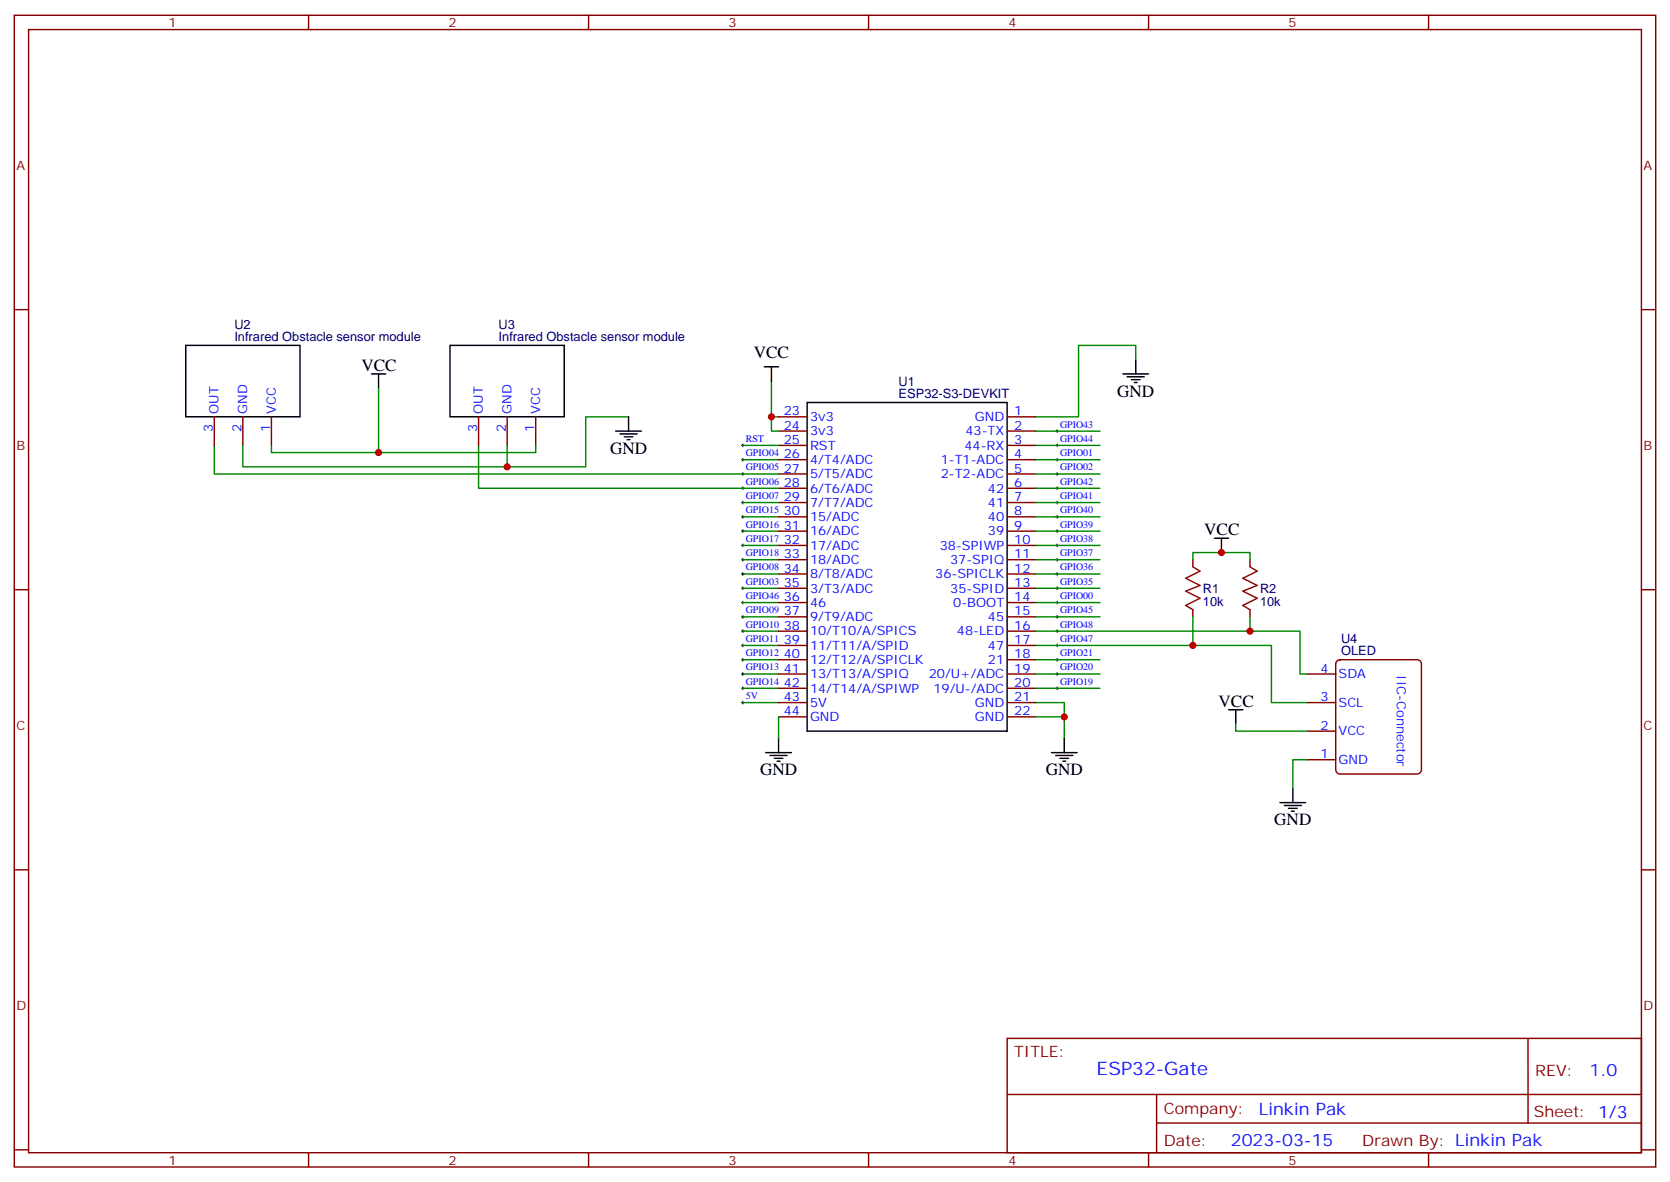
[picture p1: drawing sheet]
<svg xmlns="http://www.w3.org/2000/svg" width="412mm" height="292mm" viewBox="0 0 412 292" stroke-linecap="round" stroke-linejoin="round" font-family="sans-serif">
<g fill="none" stroke="#870000" stroke-width=".35">
<path d="M3.5 3.8h405.4v284.3h-405.4zM7.1 7.3h398.2v277.3h-398.2zM76.2 3.8v3.5M145.3 3.8v3.5M214.5 3.8v3.5M283.6 3.8v3.5M352.8 3.8v3.5M3.5 76.4h3.6M405.3 76.4h3.6M52.9 102.9v7.1M60 102.9v7.1M67 102.9v7.1"/>
<path d="M118.2 102.9v7.1M125.2 102.9v7.1M132.3 102.9v7.1M192.3 102.9h7M192.3 106.4h7M192.3 110h7M192.3 113.5h7M192.3 117h7M248.7 102.9h7.1M248.7 106.4h7.1M248.7 110h7.1M248.7 113.5h7.1"/>
<path d="M248.7 117h7.1M192.3 120.5h7M192.3 124.1h7M192.3 127.6h7M192.3 131.1h7M192.3 134.7h7M192.3 138.2h7M248.7 120.5h7.1M248.7 124.1h7.1M248.7 127.6h7.1M248.7 131.1h7.1M248.7 134.7h7.1"/>
<path d="M248.7 138.2h7.1M294.6 138.2v1.7M308.7 138.2v1.7M3.5 145.6h3.6M192.3 141.7h7M192.3 145.2h7M192.3 148.8h7M192.3 152.3h7M192.3 155.8h7M192.3 159.3h7M248.7 141.7h7.1M248.7 145.2h7.1"/>
<path d="M248.7 148.8h7.1M248.7 152.3h7.1M248.7 155.8h7.1M248.7 159.3h7.1M294.6 150.5v1.8M308.7 150.5v1.8M405.3 145.6h3.6M192.3 162.9h7M192.3 166.4h7M192.3 169.9h7M192.3 173.5h7M192.3 177h7"/>
<path d="M248.7 162.9h7.1M248.7 166.4h7.1M248.7 169.9h7.1M248.7 173.5h7.1M248.7 177h7.1M322.8 166.4h7M322.8 173.5h7M330.1 163.3l.8-.4h19.1a1.06 1.06 0 0 1 1 1v26.1a1.13 1.13 0 0 1-1 1.1h-19.1a1.13 1.13 0 0 1-1.1-1.1v-26.1zM322.8 180.5h7M322.8 187.6h7M3.5 214.7h3.6M405.3 214.7h3.6"/>
<path d="M248.7 256.4h156.6v28.2h-156.6zM377.3 256.4v20.9M248.7 270.2h156.5M285.6 277.3h119.6M285.6 270.2v14.1M3.5 283.9h3.6M76.2 284.6v3.5M145.3 284.6v3.5M214.5 284.6v3.5M283.6 284.6v3.5M352.8 284.6v3.5M405.3 283.9h3.6"/>
</g>
<g fill="none" stroke="#008700" stroke-width=".35">
<path d="M93.5 95.8v15.9M190.5 94.1v8.8h1.8M280.5 88.8v-3.5h-14.2v17.6h-10.5M52.9 110v7h139.4M67 110v1.7h65.3v-1.7M118.2 110v10.5h74.1M125.2 110v5.3M155.2 102.9h-10.6v12.4h-84.6v-5.3M183.4 113.5h8.9M183.4 110h8.9M190.5 102.9v3.5h1.8M255.8 110h15.8"/>
<path d="M255.8 106.4h15.8M255.8 113.5h15.8M255.8 117h15.8M183.4 131.1h8.9M183.4 127.6h8.9M183.4 138.2h8.9M183.4 134.7h8.9M183.4 124.1h8.9M255.8 131.1h15.8M255.8 127.6h15.8M255.8 138.2h15.8M255.8 134.7h15.8"/>
<path d="M255.8 120.5h15.8M255.8 124.1h15.8M294.6 138.2v-1.8h14.1v1.8M183.4 145.2h8.9M183.4 152.3h8.9M183.4 148.8h8.9M183.4 159.3h8.9M183.4 155.8h8.9M183.4 141.7h8.9M255.8 159.3h58.2v14.2h8.8M255.8 155.8h65.2v10.6h1.8M255.8 145.2h15.8"/>
<path d="M255.8 152.3h15.8M255.8 148.8h15.8M255.8 141.7h15.8M294.6 152.3v7M308.7 152.3v3.5M183.4 166.4h8.9M183.4 162.9h8.9M183.4 173.5h8.9M183.4 169.9h8.9M192.3 177v5.3M255.8 173.5h7v3.5h-7M255.8 166.4h15.8"/>
<path d="M255.8 162.9h15.8M255.8 169.9h15.8M262.8 177v5.3M305.2 178.8v1.7h17.6M322.8 187.6h-3.5v7"/>
</g>
<g fill="none" stroke="#000" stroke-width=".25">
<path d="M183.1 110h.7M183.1 117h.7M183.1 113.5h.7M183.4 109.6v.7M183.4 113.1v.7M183.4 116.7v.7M260.7 110h.7M260.7 106.4h.7M260.7 117h.7M260.7 113.5h.7M261.1 106.1v.7M261.1 109.6v.7"/>
<path d="M261.1 113.1v.7M261.1 116.7v.7M183.1 120.5h.7M183.1 124.1h.7M183.1 127.6h.7M183.1 131.1h.7M183.1 134.7h.7M183.1 138.2h.7M183.4 120.2v.7M183.4 123.7v.7M183.4 127.2v.8M183.4 130.8v.7"/>
<path d="M183.4 134.3v.7M183.4 137.8v.7M260.7 120.5h.7M260.7 124.1h.7M260.7 127.6h.7M260.7 131.1h.7M260.7 134.7h.7M260.7 138.2h.7M261.1 120.2v.7M261.1 123.7v.7M261.1 127.2v.8M261.1 130.8v.7"/>
<path d="M261.1 134.3v.7M261.1 137.8v.7M183.1 155.8h.7M183.1 159.3h.7M183.1 148.8h.7M183.1 152.3h.7M183.1 141.7h.7M183.1 145.2h.7M183.4 141.4v.7M183.4 144.9v.7M183.4 148.4v.7M183.4 151.9v.7"/>
<path d="M183.4 155.5v.7M183.4 159v.7M260.7 155.8h.7M260.7 159.3h.7M260.7 148.8h.7M260.7 152.3h.7M260.7 141.7h.7M260.7 145.2h.7M261.1 141.4v.7M261.1 144.9v.7M261.1 148.4v.7M261.1 151.9v.7"/>
<path d="M261.1 155.5v.7M261.1 159v.7M183.1 173.5h.7M183.1 162.9h.7M183.1 166.4h.7M183.1 169.9h.7M183.4 162.5v.7M183.4 166.1v.7M183.4 169.6v.7M183.4 173.1v.7M260.7 162.9h.7M260.7 166.4h.7"/>
<path d="M260.7 169.9h.7M261.1 162.5v.7M261.1 166.1v.7M261.1 169.6v.7"/>
</g>
<g fill="none" stroke="#000" stroke-width=".35">
<path d="M45.9 85.3h28.2v17.6h-28.2zM91.7 92.3h3.5M93.5 92.3v3.5M111.1 85.3h28.2v17.6h-28.2zM188.7 90.6h3.6M190.5 90.6v3.5M199.3 99.4h49.4v81.1h-49.4zM277.3 92.3h6.3M278.3 93h4.3M279.4 93.7h2.1M280.1 94.4h.7M280.5 88.8v3.5"/>
<path d="M152 106.4h6.4M153.1 107.1h4.2M154.2 107.8h2.1M154.9 108.5h.7M155.2 102.9v3.5M299.9 132.9h3.5M301.6 132.9v3.5M303.4 175.2h3.5M305.2 175.2v3.6M189.1 185.8h6.3M190.1 186.5h4.3M191.2 187.2h2.1"/>
<path d="M191.9 187.9h.7M192.3 182.3v3.5M259.6 185.8h6.4M260.7 186.5h4.2M261.8 187.2h2.1M262.5 187.9h.7M262.8 182.3v3.5M316.1 198.2h6.3M317.1 198.9h4.3M318.2 199.6h2.1M319.3 194.6v3.6M318.9 200.3h.7"/>
</g>
<path d="M294.6 139.9l1.7 1.1-3.5 1.8 3.5 1.7-3.5 1.4 3.5 1.8-3.5 1.8 1.8 1M308.7 139.9l1.7 1.1-3.5 1.8 3.5 1.7-3.5 1.4 3.5 1.8-3.5 1.8 1.8 1" fill="none" stroke="#a10000" stroke-width=".35"/>
<g fill="#c00">
<circle cx="262.8" cy="177" r=".88"/>
<circle cx="190.5" cy="102.9" r=".88"/>
<circle cx="301.6" cy="136.4" r=".88"/>
<circle cx="294.6" cy="159.3" r=".88"/>
<circle cx="308.7" cy="155.8" r=".88"/>
<circle cx="125.2" cy="115.3" r=".88"/>
<circle cx="93.5" cy="111.7" r=".88"/>
</g>
<text font-size="4.6" fill="#00f" x="270.8" y="265.4">ESP32-Gate</text>
<g font-size="4.2">
<text x="186.1" y="88.4">VCC</text>
<text x="89.3" y="91.6">VCC</text>
<text x="275.9" y="98">GND</text>
<text x="150.6" y="112.1">GND</text>
<text x="297.4" y="132.2">VCC</text>
<text x="300.9" y="174.5">VCC</text>
<text x="187.7" y="191.5">GND</text>
<text x="258.2" y="191.5">GND</text>
<text x="314.7" y="203.8">GND</text>
</g>
<g font-size="4.2" fill="#00f">
<text x="392.5" y="265.6">1.0</text>
<text x="310.9" y="275.2">Linkin Pak</text>
<text x="304" y="283">2023-03-15</text>
</g>
<g font-size="3.9" fill="#800">
<text x="250.5" y="260.9">TITLE:</text>
<text x="379.1" y="265.6">REV:</text>
<text x="287.4" y="275.1">Company:</text>
<text x="378.7" y="275.8">Sheet: 1/3</text>
<text x="287.4" y="282.8">Date:</text>
<text x="336.4" y="282.9">Drawn By: Linkin Pak</text>
</g>
<g font-size="3.2" fill="#800">
<text x="41.6" y="6.8">1</text>
<text x="110.8" y="6.8">2</text>
<text x="179.9" y="6.8">3</text>
<text x="249.1" y="6.8">4</text>
<text x="318.2" y="6.8">5</text>
<text x="4.1" y="41.9">A</text>
<text x="405.9" y="41.9">A</text>
<text x="4.1" y="111">B</text>
<text x="405.9" y="111">B</text>
<text x="4.1" y="180.2">C</text>
<text x="405.9" y="180.2">C</text>
<text x="4.1" y="249.3">D</text>
<text x="405.9" y="249.3">D</text>
<text x="41.6" y="287.6">1</text>
<text x="110.8" y="287.6">2</text>
<text x="179.9" y="287.6">3</text>
<text x="249.1" y="287.6">4</text>
<text x="318.2" y="287.6">5</text>
</g>
<g font-size="3.2" fill="#000080">
<text x="57.9" y="81.1">U2</text>
<text x="123.1" y="81.1">U3</text>
<text x="57.9" y="84.2">Infrared Obstacle sensor module</text>
<text x="123.1" y="84.2">Infrared Obstacle sensor module</text>
<text x="221.9" y="95.2">U1</text>
<text x="221.9" y="98.3">ESP32-S3-DEVKIT</text>
<text x="297" y="149.6">10k</text>
<text x="297" y="146.4">R1</text>
<text x="311.1" y="149.6">10k</text>
<text x="311.1" y="146.4">R2</text>
<text x="331.2" y="161.8">OLED</text>
<text x="331.2" y="158.7">U4</text>
</g>
<g font-size="3.2" fill="#00f">
<text x="52.6" y="106.7" transform="rotate(-90 52.6 106.7)">3</text>
<text x="54" y="102.2" transform="rotate(-90 54 102.2)">OUT</text>
<text x="59.6" y="106.7" transform="rotate(-90 59.6 106.7)">2</text>
<text x="61" y="102.2" transform="rotate(-90 61 102.2)">GND</text>
<text x="66.7" y="106.7" transform="rotate(-90 66.7 106.7)">1</text>
<text x="68.1" y="102.2" transform="rotate(-90 68.1 102.2)">VCC</text>
<text x="117.8" y="106.7" transform="rotate(-90 117.8 106.7)">3</text>
<text x="119.2" y="102.2" transform="rotate(-90 119.2 102.2)">OUT</text>
<text x="124.9" y="106.7" transform="rotate(-90 124.9 106.7)">2</text>
<text x="126.3" y="102.2" transform="rotate(-90 126.3 102.2)">GND</text>
<text x="131.9" y="106.7" transform="rotate(-90 131.9 106.7)">1</text>
<text x="133.3" y="102.2" transform="rotate(-90 133.3 102.2)">VCC</text>
<text x="193.5" y="102.6">23</text>
<text x="193.5" y="106.1">24</text>
<text x="200" y="104">3v3</text>
<text x="200" y="107.5">3v3</text>
<text x="238.4" y="107.5">43-TX</text>
<text x="240.7" y="104">GND</text>
<text x="250.5" y="102.6">1</text>
<text x="250.5" y="106.1">2</text>
<text x="193.5" y="109.6">25</text>
<text x="193.5" y="113.1">26</text>
<text x="200" y="111">RST</text>
<text x="238.1" y="111">44-RX</text>
<text x="250.5" y="109.6">3</text>
<text x="250.5" y="113.1">4</text>
<text x="193.5" y="116.7">27</text>
<text x="200" y="114.5">4/T4/ADC</text>
<text x="200" y="118.1">5/T5/ADC</text>
<text x="232.3" y="114.5">1-T1-ADC</text>
<text x="232.3" y="118.1">2-T2-ADC</text>
<text x="250.5" y="116.7">5</text>
<text x="193.5" y="120.2">28</text>
<text x="193.5" y="123.7">29</text>
<text x="200" y="121.6">6/T6/ADC</text>
<text x="200" y="125.1">7/T7/ADC</text>
<text x="244" y="121.6">42</text>
<text x="244" y="125.1">41</text>
<text x="250.5" y="120.2">6</text>
<text x="250.5" y="123.7">7</text>
<text x="193.5" y="127.2">30</text>
<text x="193.5" y="130.8">31</text>
<text x="200" y="128.7">15/ADC</text>
<text x="244" y="128.7">40</text>
<text x="250.5" y="127.2">8</text>
<text x="250.5" y="130.8">9</text>
<text x="193.5" y="134.3">32</text>
<text x="193.5" y="137.8">33</text>
<text x="200" y="132.2">16/ADC</text>
<text x="200" y="135.7">17/ADC</text>
<text x="232.1" y="135.7">38-SPIWP</text>
<text x="244" y="132.2">39</text>
<text x="250.5" y="134.3">10</text>
<text x="250.5" y="137.8">11</text>
<text x="193.5" y="141.4">34</text>
<text x="200" y="139.2">18/ADC</text>
<text x="200" y="142.8">8/T8/ADC</text>
<text x="230.9" y="142.8">36-SPICLK</text>
<text x="234.6" y="139.2">37-SPIQ</text>
<text x="250.5" y="141.4">12</text>
<text x="193.5" y="144.9">35</text>
<text x="193.5" y="148.4">36</text>
<text x="200" y="146.3">3/T3/ADC</text>
<text x="200" y="149.8">46</text>
<text x="234.7" y="146.3">35-SPID</text>
<text x="235.4" y="149.8">0-BOOT</text>
<text x="250.5" y="144.9">13</text>
<text x="250.5" y="148.4">14</text>
<text x="193.5" y="151.9">37</text>
<text x="193.5" y="155.5">38</text>
<text x="200" y="153.4">9/T9/ADC</text>
<text x="244" y="153.4">45</text>
<text x="250.5" y="151.9">15</text>
<text x="250.5" y="155.5">16</text>
<text x="193.5" y="159">39</text>
<text x="200" y="156.9">10/T10/A/SPICS</text>
<text x="200" y="160.4">11/T11/A/SPID</text>
<text x="236.3" y="156.9">48-LED</text>
<text x="244" y="160.4">47</text>
<text x="250.5" y="159">17</text>
<text x="193.5" y="162.5">40</text>
<text x="193.5" y="166.1">41</text>
<text x="200" y="163.9">12/T12/A/SPICLK</text>
<text x="200" y="167.5">13/T13/A/SPIQ</text>
<text x="229.3" y="167.5">20/U+/ADC</text>
<text x="244" y="163.9">21</text>
<text x="250.5" y="162.5">18</text>
<text x="250.5" y="166.1">19</text>
<text x="326.1" y="166.1">4</text>
<text x="330.6" y="167.5">SDA</text>
<text x="345" y="166.8" transform="rotate(90 345 166.8)">IIC-Connector</text>
<text x="193.5" y="169.6">42</text>
<text x="193.5" y="173.1">43</text>
<text x="200" y="171">14/T14/A/SPIWP</text>
<text x="230.5" y="171">19/U-/ADC</text>
<text x="250.5" y="169.6">20</text>
<text x="250.5" y="173.1">21</text>
<text x="326.1" y="173.1">3</text>
<text x="193.5" y="176.6">44</text>
<text x="200" y="174.5">5V</text>
<text x="200" y="178">GND</text>
<text x="240.7" y="174.5">GND</text>
<text x="240.7" y="178">GND</text>
<text x="250.5" y="176.6">22</text>
<text x="330.6" y="174.5">SCL</text>
<text x="326.1" y="180.2">2</text>
<text x="330.6" y="181.6">VCC</text>
<text x="326.1" y="187.2">1</text>
<text x="330.6" y="188.6">GND</text>
</g>
<g font-size="2.5" fill="#00f">
<text x="261.8" y="105.6">GPIO43</text>
<text x="184.1" y="109.1">RST</text>
<text x="184.1" y="112.6">GPIO04</text>
<text x="261.8" y="109.1">GPIO44</text>
<text x="261.8" y="112.6">GPIO01</text>
<text x="184.1" y="119.7">GPIO06</text>
<text x="184.1" y="116.1">GPIO05</text>
<text x="261.8" y="119.7">GPIO42</text>
<text x="261.8" y="116.1">GPIO02</text>
<text x="184.1" y="123.2">GPIO07</text>
<text x="261.8" y="123.2">GPIO41</text>
<text x="184.1" y="130.2">GPIO16</text>
<text x="184.1" y="126.7">GPIO15</text>
<text x="261.8" y="126.7">GPIO40</text>
<text x="261.8" y="130.2">GPIO39</text>
<text x="184.1" y="137.3">GPIO18</text>
<text x="184.1" y="133.8">GPIO17</text>
<text x="261.8" y="133.8">GPIO38</text>
<text x="261.8" y="137.3">GPIO37</text>
<text x="184.1" y="140.8">GPIO08</text>
<text x="261.8" y="140.8">GPIO36</text>
<text x="184.1" y="147.9">GPIO46</text>
<text x="184.1" y="144.4">GPIO03</text>
<text x="261.8" y="144.4">GPIO35</text>
<text x="261.8" y="147.9">GPIO00</text>
<text x="184.1" y="154.9">GPIO10</text>
<text x="184.1" y="151.4">GPIO09</text>
<text x="261.8" y="154.9">GPIO48</text>
<text x="261.8" y="151.4">GPIO45</text>
<text x="184.1" y="162">GPIO12</text>
<text x="184.1" y="158.5">GPIO11</text>
<text x="261.8" y="158.5">GPIO47</text>
<text x="261.8" y="162">GPIO21</text>
<text x="184.1" y="165.5">GPIO13</text>
<text x="261.8" y="165.5">GPIO20</text>
<text x="184.1" y="172.6">5V</text>
<text x="184.1" y="169.1">GPIO14</text>
<text x="261.8" y="169.1">GPIO19</text>
</g>
</svg>
